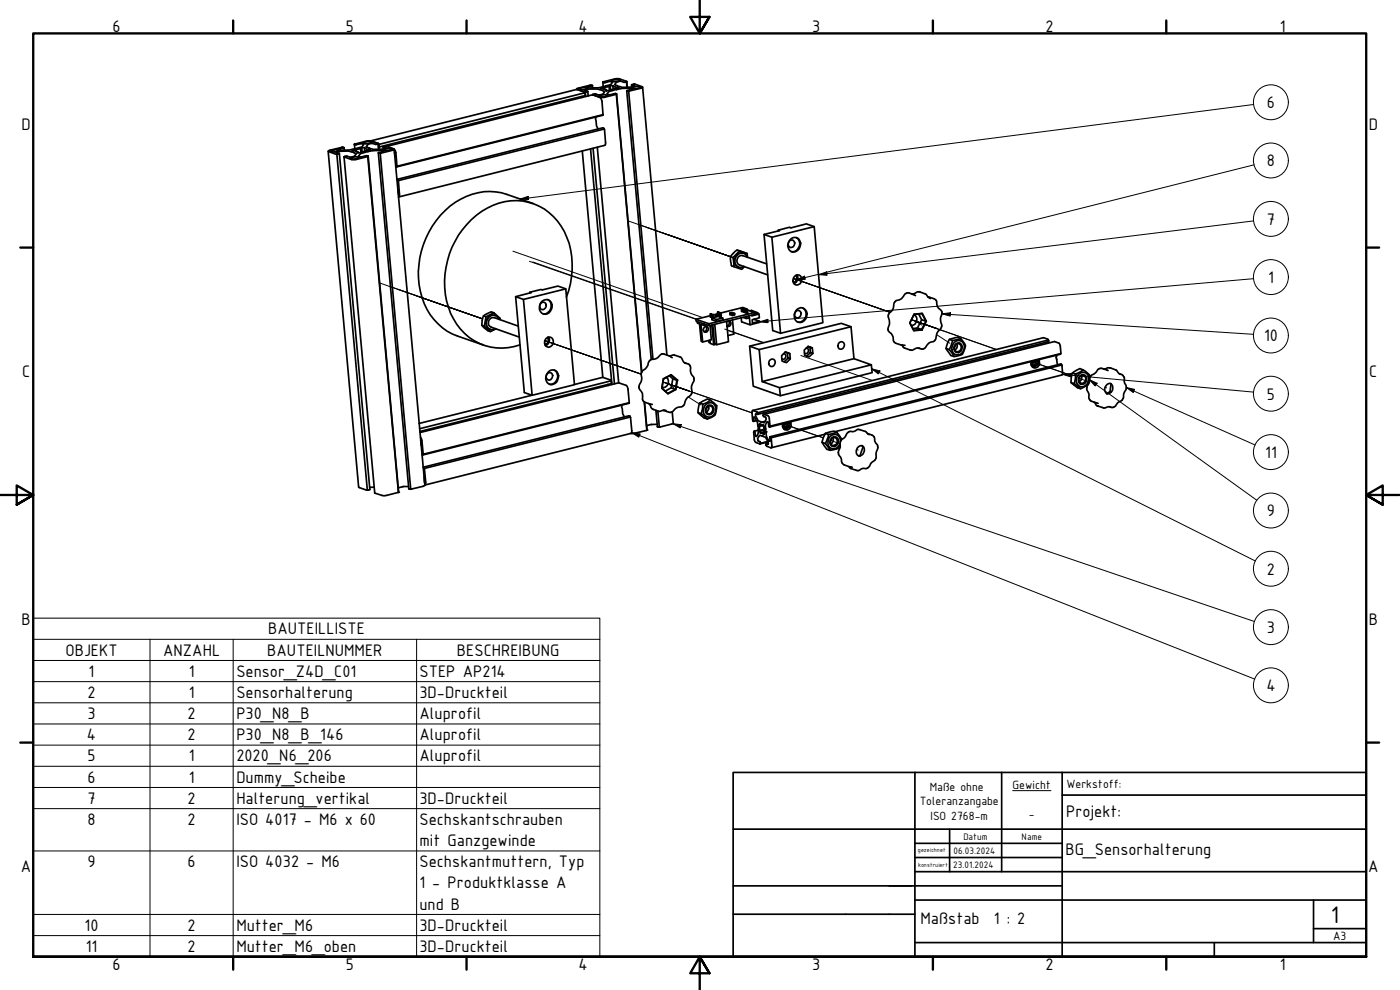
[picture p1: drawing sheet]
<svg xmlns="http://www.w3.org/2000/svg" width="420mm" height="297mm" viewBox="0 0 420 297" stroke-linecap="round" stroke-linejoin="round" font-family="sans-serif">
<g fill="none" stroke="#000" stroke-width=".3">
<path d="M153.9 75.4l57 19.9M158.9 78.4l50 17.4M159.9 78.6l49.1 17.1M188.5 66.3l5 1.7M191.5 67.3l27.7 9.7-18.7-6.6M113.9 84.9l5 1.8M116.9 85.9l27.9 9.8M119.1 86.7l25.7 9M126.2 89.2l18.6 6.5M217.5 98.7l11.7 4.1M218.2 97.8l.4 .2M218.3 99.1l10.7 3.8"/>
<path d="M238.1 83.6l29 10.1M273.6 95.9l7.6 2.7-6.6-2.3M273.6 95.9l7.8 2.8-6.5-2.3 1.7 1.1M273.6 95.9l25.5 9M163.6 102.2l28.8 10.1M198.9 114.6l7.7 2.7-6.6-2.3M198.9 114.6l8 2.7-6.6-2.3 1.9 1.3M198.9 114.6l26.8 9.3M206.6 119.1l3.8 2.4M240.3 106.7l21.5 7.5M281.1 100.4l4 2.6M286.5 103.9l.3 .2"/>
<path d="M309.6 108.5l12 4.2M324.2 113.7l-.4-.2 3.2 1.1M331.7 116.2l.4 .2M212 122.5l.3 .2M235 127.2l12.1 4.2M249.6 132.3l-.3-.2 2.8 1M257.1 134.9l.5 .2"/>
</g>
<!-- layer: Sichtbar (ISO) -->
<g fill="none" stroke="#000" stroke-width=".51">
<path d="M173 26.7l.1 .1M173.7 26.7l1.2-.4 1.4 .2-1.4 .5zM174.6 28.9v.4M175.4 27.6l.2-.1 .2 1.4M175.4 27.6l.1 .3M175.4 27.6l-2.4-.8-61.7 15.5M175.6 27.5l.8-.1-.8-.4 1.1-.3h2.7l2.1 .7a2.04 2.04 0 0 1-2.9 .8l-.7 .2M176.4 27.4l.1 1.4M177.8 25.7l.1 .7M177.9 28.4l2.1 .8M177.9 28.4l-61.9 15.5M177.9 28.4h.1"/>
<path d="M178.8 35.2l-.1 .5 .2 .5a3.5 3.5 0 0 0 .6 2.5M179.8 28.8l1.4-.4 1.2 .3-1.2 .4zM180 29.2l.7 1.1 .3 4.1-61.9 15.5M180.5 26.7v-.4h.9l.1 .5M180.5 26.3l-.3 .4 1.8 .2M180.8 34.5l-61.8 15.6M180.9 24.7l.6 .1 1.4-.4 .9 .3a2.69 2.69 0 0 1-2.3 1.2l-.5 .1a8.1 8.1 0 0 1-4 .4l-.8-.3 1.6-.5h-.8l-3.9 1.1 2.3 .9M180.9 24.7h.1M180.9 24.7l.1 1.3M181 24.6h.1M181.3 38.7l-.4-.4-61.8 15.5 .3 .4 61.9-15.5 .1 .1 .3 4-.2 .8-61.9 15.5 .3-.8-.5-4.1M182.8 26l-1.4 .3"/>
<path d="M183.1 25.7h.9v1.1M183.2 26.9l-.1-1.2-.3 .3 .1 1.1M183.6 24.1l1.4-.3 1.1 .3-1.4 .4zM184 26l.8 .2M184.8 26.5v-.3l.9 .1-.2 .2-2.4 .4-.3 .3h-.9l.1-.3 .1 .3M184.9 28.2h.1M184.9 28.2v.1M184.9 28.3l-3.5 .9h-1.4M185 28.3l7.5 83.4M185 28.2h.1M185 28.2l7.6 83.4M188 24.5l-.6 .2a2.03 2.03 0 0 0-2.9 .7l2.2 .8 2.6-.1 1.1-.3-.9-.4 1.1-.1 2.2 .8-.4 .4-3.6 .9-.6-.2 1.5-.5-.5-.2a8.3 8.3 0 0 0-4.2 .4l-.6 .1a2.69 2.69 0 0 0-2.3 1.2h.1a2.45 2.45 0 0 0 2.2-.1l.6 .1"/>
<path d="M188 24.6l.2 1.5M188.1 24.4l-2.2-.7-1-.1-3.9 1M188.1 24.4l-.1 .1M188.1 24.4l.2 1.7M188.1 27.2l7.4 80.7M188.7 27.3l7.3 80.5M189.5 25.4l.1 .7M189.7 26.3l1.4-.4 1.1 .3-1.7 .5zM192.8 26.1l7.4 80.4M98.5 45.4l9.1 100.8 2.5 .9-9-100.9 .8-.1-1-.4 1.2-.3 2.5-.1 2.3 .8a2.04 2.04 0 0 1-2.9 .7l-.6 .2M99.2 45.3l1.4-.4 1.1 .3-1.7 .4zM101.9 46.1l9.1 100.8-.8 .1"/>
<path d="M103.3 44.3l-.7-.1-3.6 .9-.5 .3 2.6 .8M103.3 44.3v.7M103.4 47h.1M105.3 47.4l1.1-.4 1.4 .3-1.4 .4zM105.9 45.3v-.3l1-.1v.6M105.9 45l-.2 .3h.9l.8 .3M106.4 43.4h.5a2.56 2.56 0 0 1 2.3-.1l-.7 .8-2.1 .5a8.3 8.3 0 0 1-4.2 .4l-.5-.2 1.6-.5M106.4 43.3v.1M106.4 43.4l.1 1.2M106.4 43.3h.1M108.2 44.6l-1.3 .3M108.6 44.4l.9-.1v1.1"/>
<path d="M108.6 45.6v-1.2l-.4 .2 .1 1.2M109 42.8l1.2-.3 1.3 .2-1.4 .5zM109.4 44.6l.8 .3M110.2 45.2v-.3h.9l-.2 .3h-1l-1.6 .6h-1l.1-.2v.2M110.4 46.9l-3.9 1h-1l-2.1-.9M110.4 46.9l9.2 100.9-4.3 1-2.8-.9-9.2-100.8M110.5 46.8l-.1 .1M110.5 46.8l9.1 100.9M113.5 43.2l-.5 .1a2.28 2.28 0 0 0-3.1 .8l2.1 .7h2.9l1-.3-.9-.4M113.5 43.2l.1 1.6M113.5 43l-2.8-.8-4.3 1M113.5 43v.2"/>
<path d="M113.5 43.1l.1 .3 62-15.5v.8l-61.9 15.4M113.5 43.1l.2 1.7M113.6 43.4l.1 .7M114.1 46l-.6-.2 1.6-.5-.5-.2-2.9 .1-1.9 .4a2.64 2.64 0 0 0-2.2 1.2l.5 .3 1.8-.4 .6 .1M115 44.1v.7M115.2 44.9l1.3-.3 1.1 .3-1.4 .4-1-.2zM116 43.9l-1 .2M116 43.9l2.3 .9-.2 .2-4 1 9 100.8-.4-.1-9.2-100.9M118.3 44.8l.5 1 .3 4.1M118.3 44.8l9.2 100.8M118.4 45.6l.2 1.6M118.8 50l.2 .1"/>
<path d="M119.1 49.9l-.1 .2M119.4 56.7l.2 1.6M174.8 45.3l6.1 67.9M177.2 44.7l6.4 70.7M178 44.5l6.4 70.7M179.3 44.2l6.4 70.7M160 61.1l-7.9-2.8a18.8 18.8 0 0 0-19.9 6.3 25.6 25.6 0 0 0-4.1 28.2 17.5 17.5 0 0 0 9.2 8l7.9 2.8M221.2 75l.7 .3M223.1 76a2.23 2.23 0 0 0-2.6 1.4 2.23 2.23 0 0 0 1.2 2.8M223.4 80l-.8 .8-2.3-.7M224.2 77.1a1.85 1.85 0 0 0-1.9-1.2 1.85 1.85 0 0 0-1.6 1.6 1.83 1.83 0 0 0 .3 2.2 1.83 1.83 0 0 0 2.2 .2M224.2 76.1l-3-1.1-1.1 1a1.8 1.8 0 0 0-.8 2.3l.2 1.4 .8 .4-.3-2.8-.8-.3"/>
<path d="M224.3 77.2l-.1-1.1-2.3-.8-1.9 2M229.3 70.3l2.3 .9 2.7 28.8M230.1 79.2l-7.2-2.5a1.5 1.5 0 0 0-1.6 1 1.5 1.5 0 0 0 .6 1.8l8.5 3M233.6 69.1l.3 .1-4.6 1.1 2.6 28.9 2.4 .8 12.7-3.2-2.7-28.8-2.3-.8-4.6 1.2-.5-.2-3.3 .9v.2M237 72.2a1.07 1.07 0 0 1 1.6 .7 1.07 1.07 0 0 1-1 1.3 1.08 1.08 0 0 1-1.1-.8 1.08 1.08 0 0 1 .5-1.2zM237.4 71.7a1.85 1.85 0 0 1 2.4 .1 1.85 1.85 0 0 1 .2 2.4 1.88 1.88 0 0 1-2.6 1.3 1.88 1.88 0 0 1-.7-2.8zM239 71.3a2.28 2.28 0 0 1 .9 2.7 2.28 2.28 0 0 1-2.4 1.5M244.3 68l-12.7 3.2M144.6 97.6l.8 .3M145.1 94.8l.8 .2M148.2 93.8l-2.3 1.2-.5 2.9 1.8 1.6M148.6 94.7a2.23 2.23 0 0 0-2.6 1.4 2.23 2.23 0 0 0 1.1 2.8"/>
<path d="M149.6 95.7a1.8 1.8 0 0 0-1.9-1.2 1.8 1.8 0 0 0-1.6 1.6 1.83 1.83 0 0 0 .3 2.3 1.83 1.83 0 0 0 2.3 .2M150 95.9l.1-.4-1.9-1.7a2.8 2.8 0 0 0-3.5 3l-.1 .8 1.8 1.6 .8 .3 1.6-.8M154.7 89l2.4 .8 2.6 28.8M155.5 97.8l-7.2-2.5a1.52 1.52 0 0 0-1.7 1 1.52 1.52 0 0 0 .8 1.9l8.4 2.9M159 87.7l.4 .1-4.7 1.2 2.7 28.8 2.3 .8 12.7-3.2-2.6-28.7-2.4-.9-8.4 1.9v.2M162.5 90.9a1.03 1.03 0 0 1 1.4 .4 1.03 1.03 0 0 1-.5 1.4 1.02 1.02 0 0 1-1.4-.5 1.02 1.02 0 0 1 .5-1.3zM162.8 90.3a1.86 1.86 0 0 1 2.4 .1 1.86 1.86 0 0 1 .3 2.4 1.91 1.91 0 0 1-2.6 1.3 1.91 1.91 0 0 1-.8-2.8zM164.4 89.9a2.34 2.34 0 0 1 .9 2.7 2.34 2.34 0 0 1-2.4 1.6M169.8 86.7l-12.7 3.1M170 89.1a23.5 23.5 0 0 0-2.7-22.8 16.5 16.5 0 0 0-22.6-2.9 25.8 25.8 0 0 0-9.4 30.7 16.4 16.4 0 0 0 20.7 9.4M208.9 95.8v.6l4 1.3-.1-.6M209.2 96.5l.1 .5 .6 .1 .5 5.3 .5 .2-.5-5.3 .9 .3v-.4"/>
<path d="M211.9 98l.2 .5a.89 .89 0 0 1-.8 1.1M212.1 97.5l-.8 .1M213.1 97.7l.4 4.3-2.6 .6M213.2 94.2h.3zM213.2 94.7l-4.3 1.1M213.5 94.2v1h-.3v-1M213.6 95.4l1.9-.5 1.4 .5 .1 .6-1.9 .4-1.4-.5-.1-.5 1.4 .5 .1 .5M213.6 97.5l.6 5.9 .2-.2M213.8 94.4h.3zM213.8 94.5l-.2 .1M213.8 94.4l.1 .9M214.2 94.4v.8"/>
<path d="M214.5 97.3l.6 6.1-.7-.2-.5-5.7M214.8 94.4h.3zM214.8 94.4l.1 .6M215.1 94.4v.6M215.3 93.6l.2 1 .3-.1-.1-.9M215.4 93.6h.3zM215.4 94.2l-1.2 .3M215.9 94.2h.3zM215.9 94.2l.1 .9M216 93.8l.3 .1zM216 94l-.2 .1M216 93.9v.2"/>
<path d="M216.2 94.2l-.1 .9M216.3 93.8l.2 1-.3 .1M216.9 95.4l-1.9 .5M218.1 96.4l.5 6.1-3.5 .9M218.4 96.4l-.3 .2M218.7 96.3a.87 .87 0 0 1 .6 1 .87 .87 0 0 1-1.1 .6M218.7 96.3a.97 .97 0 0 1-.5 1.5M219 93.9l.7-.1 .8 .2M219.8 94.2l-.8-.3 .1 .5 .7 .3 .7-.2v-.5l-.7 .2v.5M219.8 96l.4 4.3-1.8 .4M222.4 92.4l.2 1.1 .2-.1v-1M222.4 95.4l.2 1.2 2.5 .9-.3-2.1"/>
<path d="M222.5 92.4h.3zM223 92.6l.1 1h.3l-.1-1M223 92.6h.3zM223 95.2l1 .4M223.5 92.8h.3zM223.5 92.8l.1 1h.2v-1M224 93l.2 1h.2l-.1-1 2.1 .8-13.6 3.3-3.9-1.3M224 93l.3-.1zM224.2 92.9l-.4-.1h.4l-1.3-.5-6.6 1.6M224.2 92.8l.1 .1M224.6 95.4l-.1 .1M224.7 94.8l.1 .6-.8 .2-.1-.6"/>
<path d="M225.1 93.3l.5-.2 1.8 .7-1 .2M225.6 94.5v.3l2.2-.6 .1 1.2-2.2 .5 .1 1.1 2.2-.6v.3l-2.9 .8M226.3 95.8l1.7 .6M226.4 93.8l.1 .5-13.6 3.4M227.4 93.8v.3l-.9 .2M227.4 94.1l.4 .1M238.5 82.9a1.42 1.42 0 0 1 2.1 .5 1.42 1.42 0 0 1-1 2 1.41 1.41 0 0 1-1.6-.8 1.41 1.41 0 0 1 .5-1.7zM238.8 82.7a1.27 1.27 0 0 1-.7 2.1M239 93.3a1.07 1.07 0 0 1 1.4 1.1 1.07 1.07 0 0 1-1.6 .8 1.24 1.24 0 0 1 .2-1.9zM239 82.5a1.71 1.71 0 0 1-.8 2.4M239.1 84l.2 .1M239.1 82.5a1.7 1.7 0 0 1-.8 2.6"/>
<path d="M239.3 92.8a1.89 1.89 0 0 1 2.4 .1 1.89 1.89 0 0 1 .3 2.4 1.91 1.91 0 0 1-2.6 1.3 1.91 1.91 0 0 1-.8-2.8zM240.9 92.4a2.32 2.32 0 0 1 .9 2.7 2.32 2.32 0 0 1-2.4 1.5M255.4 98l-27.6 6.9M273.6 88.2l.7-.1 1-.5h.7l1.9 .7 .7 .9 .6 .4M274.3 94.5l.3 .1M274.3 94.3l2.5-.3 1.2 2.4-1.3 2.6-2.4 .2-1.3-2.3zM274.5 94.5a1.7 1.7 0 0 1 .6 1.9 1.7 1.7 0 0 1-1.6 1.2h.1M274.8 88.7l-2.4-.8-.9 .4-.4 .6a2.38 2.38 0 0 1-2.1 1.3 4.1 4.1 0 0 0-1 2.6l-.2 .3a2.05 2.05 0 0 0-.9 3v1.4a1.66 1.66 0 0 0 .6 2.6 2.71 2.71 0 0 1 .6 2.1l.2 .3a3.2 3.2 0 0 0 2.5 1.1h.8M275.3 98.4l1.3 .5-2.3 .2M275.7 94.2l.9 1.7-1.3 2.5-1.4 .2M276.7 94.1l-2.4 .2-1.3 2.6 1.3 2.3M276.8 94l1.1 2.4-1.3-.5"/>
<path d="M278 96.4l-1.4 2.5 .1 .1M278.4 89.1a3.7 3.7 0 0 1 2.5 1l.2 .3a2.57 2.57 0 0 0 1.3 2.7l.3 .7a5.1 5.1 0 0 0-.1 4l-.2 .7a4.4 4.4 0 0 0-1.7 3.4 1.37 1.37 0 0 1-1.4 .8l-1 .8a1.74 1.74 0 0 1-2.7 .9M159.6 118.6l-33.8 8.4M164 101.5a1.42 1.42 0 0 1 2.1 .6 1.42 1.42 0 0 1-1 2 1.42 1.42 0 0 1-1.6-.8 1.42 1.42 0 0 1 .5-1.8zM164.3 101.3a1.26 1.26 0 0 1-.8 2.1M164.5 101.2a1.62 1.62 0 0 1-.9 2.4M164.5 102.7h.3M164.6 101.1a1.67 1.67 0 0 1-.9 2.6M164.7 111.4a1.85 1.85 0 0 1 2.5 .1 1.85 1.85 0 0 1 .2 2.5 1.88 1.88 0 0 1-2.6 1.3 1.88 1.88 0 0 1-.8-2.9zM166.3 111a2.32 2.32 0 0 1 .9 2.7 2.32 2.32 0 0 1-2.4 1.6M180.9 113.2l2.4 .8v.3M180.9 113.2l-8.5 2.2"/>
<path d="M182.4 115.3l.1 .4M185.7 114.9l2.2 .7 .4 .5 .5 4.7M185.7 114.9l-59.7 14.9M198.6 116.4l1.8 1.6M198.7 116.1l.3 .2M199.1 113.7l2.3-1.3 1.9 1.6-.5 2.9-2.3 1.3-1.9-1.7zM199.1 113.7l-.5 2.8M200 113.2a1.73 1.73 0 0 1 .5 1.9 1.73 1.73 0 0 1-1.6 1.2M200 113.2v.1M200.9 112.8l1 .9-.5 2.7-1.8 .9M201 106.9l.7-.3a3.3 3.3 0 0 1 2.6 .6l.4 .5a1.64 1.64 0 0 0 1.2 1.4M201.4 112.5l-2.3 1.2"/>
<path d="M201.4 112.4l1.7 1.7 .2-.1M201.7 107.3l-2.6-1.1h-.5l-.6 .5a2.47 2.47 0 0 1-2.5 1.1l-.8 .8a3.6 3.6 0 0 1-1.9 2.7l-.4 1a3.6 3.6 0 0 1-.6 3.3v.8l.3 .6a2.99 2.99 0 0 1 .7 2.7l.7 1 2.3 .6M201.9 113.7l1.2 .4-.4 2.7-1.3-.4M202.8 116.9l-2.3 1.3M205.4 108.8l1.4 .5 .5 .9-.1 .7a2.84 2.84 0 0 0 1 2.3 4.2 4.2 0 0 1-.7 2.7v.4a2.06 2.06 0 0 1-1.1 2.9l-.4 .5a4 4 0 0 1-1.5 2.4h-.3a2.66 2.66 0 0 0-2.3 1.4l-.9 .2-1.9-.6M212.7 102.2v.5l.5 .2M213 102l.2 1 1 .4M225 103.9l2.8 1 .9 9.6M228.7 114.5l27.6-6.9 5.2 1.9-27.6 6.8zM230.9 108.3a.99 .99 0 0 1 1.5-.4 .99 .99 0 0 1 0 1.6 .98 .98 0 0 1-1.4 .2 .98 .98 0 0 1-.1-1.4zM235.1 106.2a.79 .79 0 0 1 .7 1 .79 .79 0 0 1-1.2 .4M235.7 105.6l.6 .2"/>
<path d="M236.3 105.8l.7 .3 .2 1.6-.7-.2zM236.5 107.5l-1.2 1.1M237 106.1l-1.3-.5-1.1 1.1 .1 1.6 1.3 .5 1.2-1.1M241.9 104.4a.79 .79 0 0 1 .7 1.1 .79 .79 0 0 1-1.2 .4M242.5 103.9l-1.1 1.1 .1 1.6 1.3 .5 1.2-1.1M243.1 104.2l.7 .2 .2 1.6-.8-.2zM243.1 104.2l-.6-.3 1.3 .5M243.2 105.8l-1.1 1.1M251.7 103a1.04 1.04 0 0 1 1.6 0 1.04 1.04 0 0 1-.4 1.6 .99 .99 0 0 1-1.3-.2 .99 .99 0 0 1 .1-1.4zM256.3 107.6l-.9-9.6-2.9-1-27.5 6.9 1.1 12 8.1 2.8M261.5 109.5l.2 2.3-27.5 6.9-.3-2.4M270.7 103.6l.5 .7 2 .7a1.35 1.35 0 0 0 1.4-.4l1-.2 .4 .1"/>
<path d="M283.9 104.6l1 .3M284.9 101.8l1 .4M285.9 102.2l2.5-.6 .4 .6a2.32 2.32 0 0 1 .6 2.9 1.62 1.62 0 0 1-1.7 1.6l-1.4 .3-1.4-2.1zM286.2 103a1.81 1.81 0 0 1 2.4-.6 1.81 1.81 0 0 1 .7 2.4 1.89 1.89 0 0 1-2.5 1.6 1.89 1.89 0 0 1-.9-2.8zM287 103.3a1.17 1.17 0 0 1 1.6 .8 1.17 1.17 0 0 1-1.1 1.4 1.17 1.17 0 0 1-1.2-.9 1.17 1.17 0 0 1 .7-1.3zM287 103.1a1.33 1.33 0 0 1 1.7 .4 1.33 1.33 0 0 1-.2 1.8 1.32 1.32 0 0 1-2 .1 1.32 1.32 0 0 1 .1-2zM287.1 103.2a1.36 1.36 0 0 1-.6 1.8M288.4 101.6a4.1 4.1 0 0 0-3.5 .2l-1 2.8 1.5 2.1 .9 .3M309.9 108.9l-.3 .8 .5-.3 .1 .3h.6M310.1 110.2h.1M310.1 108.3l-.2 .6M311.4 108l.2 .5-.2 .6"/>
<path d="M311.4 109.5l-1.1 .6 .5-.4M311.4 109.1v.4M311.4 109.1l-1.3 .3M311.4 109.5l-.6 .2M311.5 108.3l-1.4 .3M311.6 108.5l-1.7 .4M311.8 107.9a1.61 1.61 0 0 1-.1 1.7 1.61 1.61 0 0 1-1.5 .7 1.22 1.22 0 0 1-.6-1.9M314 102.7l.1 .3M314.6 102l-.1-.2-1.4-.5-87.2 21.9M317.1 106.6l-.1 .8 .5 2.1M318.3 106.1v.2l-87.4 21.8M318.6 109.5l-.2-.3-87.3 21.8"/>
<path d="M321.4 114.8l1 .3M321.8 111.9l1 .4M322.8 112.3l2.3-1.3 1.9 1.4-.1 1.5a1.83 1.83 0 0 1-1.3 2.1l-1.3 .6-1.9-1.5zM323.8 112.2a1.8 1.8 0 0 1 2.3-.2 1.8 1.8 0 0 1 .7 2.1 1.9 1.9 0 0 1-1.7 1.9 1.9 1.9 0 0 1-2.1-1.4 2.76 2.76 0 0 1 .8-2.4zM324 112.9a1.25 1.25 0 0 1 1.8-.2 1.25 1.25 0 0 1 .2 1.7 1.26 1.26 0 0 1-1.8 .8 1.26 1.26 0 0 1-.4-1.9zM324.5 112.7l.2 .4a1.52 1.52 0 0 1-.8 1.4M325.1 111l-1-.4-.7 .3a2.51 2.51 0 0 0-2 3.1v.8l1.9 1.5 1 .3M331.2 110.7l1-.3a3.3 3.3 0 0 1 2.6 .6l1.4 1.3M332.5 111.2l-2.1-.7-.7 .2a5.3 5.3 0 0 1-2.3 2.1l-.2 .3a5.2 5.2 0 0 1-1 3.1l-.1 .5a4.5 4.5 0 0 1 .8 3l.4 .6 2.3 .7M333.1 117.5l.3 .2M333.3 115.1a1.7 1.7 0 0 1 .6 1.9 1.7 1.7 0 0 1-1.7 1.2M333.4 115.2l-.3 2.3-.9 .6"/>
<path d="M333.4 115.1a1.65 1.65 0 0 0-1.7 1.1 1.65 1.65 0 0 0 .7 2M335.9 112.1a1.63 1.63 0 0 1 1.5 2.1v.5a2.45 2.45 0 0 1-.1 3.3l-.1 .5a2.09 2.09 0 0 1-1.7 2.3 1.89 1.89 0 0 1-2.5 1.3M125.9 128.6l57.6-14.3v.8l-57.5 14.4M126.2 131.2l.4 .6 .3 4.5M126.2 132l.2 1.6M126.9 136.3l-.3 .1M186.6 121.5l.2 1.1a3.2 3.2 0 0 0 .6 2.5M188.7 120.8v.2l-61.8 15.5M188.8 120.8h.1M188.8 120.8l-61.9 15.5M189 124.9l-.3-.1-61.7 15.5 .3 .3 61.9-15.4 .4 4.1-.2 .7-61.9 15.5M189 124.9l.1 .1"/>
<path d="M189.1 125v.1M193.4 120.6l.7 8.5M193.4 120.6l.7 8.4M194.1 129.1l-3.9 .9h-.9M194.7 121.1l.8 1.4 .6 .4 1.6 .5 1.4-.4 .8 .2M196.8 123.1l.5 5h.6M197.2 127.3l-1.8 .1-1.3 .3M197.4 123.3l.5 4.8M201.7 123.6l.4 3.4-4.2 1.1M209.5 123.8l.9 .3M209.9 121l1 .3M210.9 121.3l2.3-1.2 1.1 .9a1.51 1.51 0 0 1 .6 2.2 2.08 2.08 0 0 1-1.9 2.3l-.7 .2-1.9-1.6z"/>
<path d="M211.5 121.7a1.89 1.89 0 0 1 2.8-.5 1.89 1.89 0 0 1 .3 2.7 1.84 1.84 0 0 1-2.6 1.1 1.84 1.84 0 0 1-.7-2.6zM212.2 122a1.35 1.35 0 0 1 2 .4 1.35 1.35 0 0 1-.8 1.9 1.34 1.34 0 0 1-1.7-.6 1.34 1.34 0 0 1 .5-1.7zM212.2 122.2a1.05 1.05 0 0 1 1.6 0 1.05 1.05 0 0 1-.2 1.5 1.05 1.05 0 0 1-1.6 0 1.05 1.05 0 0 1 .2-1.5zM212.6 121.8a1.36 1.36 0 0 1-.6 1.9M213.2 120.1l-.9-.4-1.3 .6a1.69 1.69 0 0 0-1.4 2.1 1.47 1.47 0 0 0 .7 2.2l1 .8 1 .3M226.2 126.4v-1.2h.3a4.1 4.1 0 0 1 1 2.7v.9a2.21 2.21 0 0 1-.5 2.2l-.3-.2-.3-1.4-.1 .2M226.3 129.6l.3 2.8 1.5 .8M226.3 129.6h.1M227.1 126.2l-.9 .2M227.3 123.9l87.4-21.8-.1 .4-87.2 21.8M227.5 129.1l-1.2 .3M227.8 127.6l.6-.2 .5 .3"/>
<path d="M227.8 127.6l.2 .3 1.1-.3-.2 .1M228 127.9l.1 1.2M228 129.4l.3 .6 .1-.2 1-.2M228.1 133.1v.1M228.2 133l-.1 .1M228.2 133v-.4l-.7-.3-.1-.6 .6-1.1 .9 .1 .1 .3 .8 .3 .8 1.5v.5l-.7-.2M228.4 127.4l-.4-.3-.2 .5M228.4 129.8l.3 .2h.4M228.9 127.7l.1-.2 .4 .6v1.5M228.9 130.7l-.3 .1M229.1 124.5v.4l.6 .2 .2 .7-.5 1.1-.9-.1-1-.6-.7-1.3v-.7l.6 .1-.1-.7-1.4-.4-.2 .3 .2 2.5 .3 .4M229.2 124.4l-.1 .1"/>
<path d="M229.2 124.3l1.2 .4 .4 .3 .3 2.8M229.2 124.3l-.1 .2M229.2 124.3l87.3-21.8 1.4 .5 .2 .5 .2 2.6-87.2 21.8M229.4 129l-1.4 .4 .1-.3M229.4 129.6l.1 .4-.2 .4-.2-.4 .4-.1M229.4 128.8l-1.3 .3M229.6 126.4l-.9 .3M230.4 132.4l-2.2 .6M230.5 132.6l-2.4 .6M230.6 133l-.7 .1M230.9 128.1l-.2-.3-.1-.9-.3-.4a1.96 1.96 0 0 0-.5 2.3l-.1 .3a3.9 3.9 0 0 0 1.3 3.3v-1.2l.2-.1M231.1 127.9l-.2 .2"/>
<path d="M231.1 127.8v.1M231.2 131.1l.1 .1M231.3 131.2l.2 .3 .1 2.7-.3 .2-1.2-.5-.2-.3v-.5M235 127.1l-.2 .7 .2 .5M235.3 127.6l-.4 .7M235.5 128.8h.1M235.6 127l-.3 .6M236.2 128.3l-.6 .1-.1-.3-.5 .2M236.9 126.7v1M236.9 127.7v.4l-1.2 .7 .5-.5M236.9 127.7l-1.4 .4M236.9 128.1l-.7 .2"/>
<path d="M237 126.9l-1.4 .3M237 127.1l-1.7 .5M237.2 126.5a1.55 1.55 0 0 1 0 1.8 1.55 1.55 0 0 1-1.6 .7l-.6-.7M246.7 132.7l1 .4M247.6 130.3l-16.1 4.1M247.7 130l-1 2.7 1.5 2.1 .9 .3M247.7 130l1 .4M249.4 131.8a1.12 1.12 0 0 1 1.9 .2 1.12 1.12 0 0 1-.9 1.7 1.1 1.1 0 0 1-1.1-.6 1.1 1.1 0 0 1 .1-1.3zM249.7 131.2a1.27 1.27 0 0 1 1.6 .2 1.27 1.27 0 0 1 .2 1.6 1.32 1.32 0 0 1-2 .8 1.32 1.32 0 0 1-.1-2.2zM249.9 131.4a1.36 1.36 0 0 1-.6 1.8M250.6 129.5l68.1-17 .2-.3-.2-2.6-87.4 21.8M251.1 129.7a4.4 4.4 0 0 0-3.4 .3"/>
<path d="M252.2 132.6a1.84 1.84 0 0 0-1.4-2.3 1.84 1.84 0 0 0-2.2 1.6 1.88 1.88 0 0 0 1 2.7 1.88 1.88 0 0 0 2.5-1.5M252.5 131.9l-1.4-2.2-2.4 .7-1 2.7 1.4 2 1.3-.2a1.52 1.52 0 0 0 1.8-1.5M258.1 136.8h.1M258.7 133.7a1.7 1.7 0 0 1 .6 1.9 1.7 1.7 0 0 1-1.6 1.2M258.8 133.8l.2 .3-.9 2.7h-.2M258.8 133.8a1.65 1.65 0 0 0-1.7 1.1 1.65 1.65 0 0 0 .7 1.9M259 134.1l.2 .1M260.3 130l1.4 .5a2.02 2.02 0 0 1 .9 2.1 2.36 2.36 0 0 1 .4 3.2l-.1 .5a2.05 2.05 0 0 1-1.4 2.6l-.9 1.4a1.13 1.13 0 0 1-1.4 .2l-.8 .2a1.25 1.25 0 0 1-1.5 .4l-1.6-.5-.5-.6M260.9 130.4l-.9-.8-2-.7a1.28 1.28 0 0 0-1.4 .4l-.8 .2a1.53 1.53 0 0 0-2 1.3l-.2 .4a2.45 2.45 0 0 0-1.4 3 2.25 2.25 0 0 0 .2 3.3l.4 1.5a3.2 3.2 0 0 0 2.5 1.1l.5 .1M328.3 120.6l.5 .7a2.99 2.99 0 0 0 2.5 1.1l1.3-.4 .6 .1M112.3 146.2h-1.4M122.6 146h-1.6l-1.5 .4"/>
<path d="M127.3 143.1l.1 1.6M127.3 140.6l.5 4.1-.4 .8M127.5 145.6l-.5 .3-3.7 .8"/>
<circle cx="211.9" cy="98.8" r=".84"/>
<circle cx="164.9" cy="113" r="1.06"/>
<circle cx="324.8" cy="113.9" r="1.15"/>
</g>
<g fill="#000">
<circle cx="177.9" cy="28.4" r=".25"/>
<circle cx="188.1" cy="24.4" r=".25"/>
<circle cx="113.7" cy="44.1" r=".25"/>
<circle cx="194.1" cy="129" r=".25"/>
<circle cx="229.9" cy="129.6" r=".25"/>
<circle cx="329.3" cy="121.8" r=".25"/>
<circle cx="119.6" cy="147.7" r=".25"/>
</g>
<!-- layer: Symbol (ISO) -->
<g fill="none" stroke="#000" stroke-width=".3">
<path d="M376.2 31.4l-220.1 28.3M156.1 59.7l2.4-.8 .1 1zM376.4 49.5l-128.4 32.2M376.2 66.3l-130.5 16.1M228 96.6l2.4-.8 .1 1zM239.1 83.9l2.3-1 .3 .9zM245.7 82.4l2.4-.8 .1 1zM245.7 82.3l-6.6 1.6M282.7 94.2l2.5-.4v1.1zM282.7 94.2l93.5 6.1M376.2 83.6l-148.2 13M261.6 110.7l2.5 .6-.5 .9z"/>
<path d="M261.6 110.7l115.1 57.6M318.9 112.3l2.5-.2-.1 1zM318.9 112.3l57.3 5.4M326.9 113.9l2.3 1.1-.5 .8zM326.9 113.9l50.3 36.2M338 116.3l2.5 .5-.4 1zM338 116.3l38.7 17.2M189.5 129.8l2.6 .4-.4 1zM189.5 129.8l187.1 74M201.9 127.1l2.6 .3-.3 1zM201.9 127.1l174.6 59.4M10 191.8v-6.3h170v6.3"/>
<path d="M10 191.8h170v6.4M10 191.8v95.3h170v-88.9M10 198.2h170M45 191.8v95.3M70 191.8v95.3M125 191.8v95.3M10 204.5h170M10 210.9h170M10 217.2h170M10 223.6h170M10 229.9h170M10 236.3h170"/>
<path d="M10 242.6h170M10 255.3h170M10 274.4h170M10 280.7h170"/>
<circle cx="381.4" cy="30.7" r="5.2"/>
<circle cx="381.4" cy="48.2" r="5.2"/>
<circle cx="381.4" cy="65.7" r="5.2"/>
<circle cx="381.4" cy="83.1" r="5.2"/>
<circle cx="381.4" cy="100.7" r="5.2"/>
<circle cx="381.4" cy="118.1" r="5.2"/>
<circle cx="381.4" cy="135.7" r="5.2"/>
<circle cx="381.4" cy="153.2" r="5.2"/>
<circle cx="381.4" cy="170.6" r="5.2"/>
<circle cx="381.4" cy="188.2" r="5.2"/>
<circle cx="381.4" cy="205.6" r="5.2"/>
</g>
<!-- layer: Rahmen (ISO) -->
<g fill="none" stroke="#000" stroke-width=".7">
<path d="M70 6.1v3.9M140 6.1v3.9M210 0v10l-2.9-4.9h5.8l-2.9 4.9 2.9-4.9M280 6.1v3.9M350 6.1v3.9M6.1 74.3h3.9M410 74.3h3.9M0 148.5h10l-5-2.8v5.7l5-2.9-5 2.9M420 148.5h-10l5-2.8v5.7l-5-2.9 5 2.9M6.1 222.8h3.9M410 222.8h3.9M10 287.1v-277.1h400v277.1h-400h400"/>
<path d="M70 287.1v3.8M140 287.1v3.8M212.9 292l-2.9-4.9 2.9 4.9h-5.8l2.9-4.9v9.9M280 287.1v3.8M350 287.1v3.8"/>
</g>
<!-- layer: Titel (ISO) -->
<g fill="none" stroke="#000" stroke-width=".51">
<path d="M220 231.8h190v55.3h-190zM274.6 231.8v55.3M300.6 231.8v29.7M318.8 238.6h91.2M318.8 231.8v55.3M220 248.8h190M274.6 253h44.2M274.6 257.3h44.2M285 248.8v12.7M220 265.8h98.8M220 274.3h54.6M274.6 270.1h135.4"/>
<path d="M274.6 261.5h135.4M394.2 278.6h15.8M394.2 270.1v12.7M274.6 282.8h135.4M364.4 282.8v4.3"/>
</g>
<path d="M303.9 237.2h11.5" fill="none" stroke="#000" stroke-width=".3"/>
<!-- layer: Symbol (ISO) -->
<path d="M156.1 59.7l2.4-.8 .1 1zM228 96.6l2.4-.8 .1 1zM239.1 83.9l2.3-1 .3 .9zM245.7 82.4l2.4-.8 .1 1zM282.7 94.2l2.5-.4v1.1zM261.6 110.7l2.5 .6-.5 .9zM318.9 112.3l2.5-.2-.1 1zM326.9 113.9l2.3 1.1-.5 .8zM338 116.3l2.5 .5-.4 1zM189.5 129.8l2.6 .4-.4 1zM201.9 127.1l2.6 .3-.3 1z" fill="#000"/>
<text font-size="7.7" x="399.4" y="276.8">1</text>
<g font-size="5.4">
<text x="33.8" y="9.6">6</text>
<text x="103.8" y="9.6">5</text>
<text x="173.6" y="9.6">4</text>
<text x="243.8" y="9.6">3</text>
<text x="313.8" y="9.6">2</text>
<text x="384.1" y="9.6">1</text>
<text x="380.2" y="32.4">6</text>
<text x="6.5" y="38.9">D</text>
<text x="410.8" y="38.9">D</text>
<text x="380.2" y="49.9">8</text>
<text x="380.2" y="67.4">7</text>
<text x="380.6" y="84.9">1</text>
<text x="379.3" y="102.4">10</text>
<text x="6.6" y="113.1">C</text>
<text x="410.9" y="113.1">C</text>
<text x="380.2" y="119.9">5</text>
<text x="379.7" y="137.4">11</text>
<text x="380.2" y="154.9">9</text>
<text x="380.2" y="172.4">2</text>
<text x="6.5" y="187.4">B</text>
<text x="80.5" y="190.4">BAUTEILLISTE</text>
<text x="380.2" y="189.9">3</text>
<text x="410.8" y="187.4">B</text>
<text x="19.6" y="196.7">OBJEKT</text>
<text x="49" y="196.7">ANZAHL</text>
<text x="80.2" y="196.7">BAUTEILNUMMER</text>
<text x="137.1" y="196.7">BESCHREIBUNG</text>
<text x="26.6" y="203.1">1</text>
<text x="56.6" y="203.1">1</text>
<text x="70.9" y="203.1">Sensor_Z4D_C01</text>
<text x="125.9" y="203.1">STEP AP214</text>
<text x="26.3" y="209.4">2</text>
<text x="56.6" y="209.4">1</text>
<text x="70.9" y="209.4">Sensorhalterung</text>
<text x="125.9" y="209.4">3D-Druckteil</text>
<text x="380" y="207.4">4</text>
<text x="26.3" y="215.8">3</text>
<text x="56.3" y="215.8">2</text>
<text x="70.9" y="215.8">P30_N8_B</text>
<text x="125.9" y="215.8">Aluprofil</text>
<text x="26.1" y="222.1">4</text>
<text x="56.3" y="222.1">2</text>
<text x="70.9" y="222.1">P30_N8_B_146</text>
<text x="125.9" y="222.1">Aluprofil</text>
<text x="26.3" y="228.5">5</text>
<text x="56.6" y="228.5">1</text>
<text x="70.9" y="228.5">2020_N6_206</text>
<text x="125.9" y="228.5">Aluprofil</text>
<text x="26.3" y="234.8">6</text>
<text x="56.6" y="234.8">1</text>
<text x="70.9" y="234.8">Dummy_Scheibe</text>
<text x="26.3" y="241.2">7</text>
<text x="56.3" y="241.2">2</text>
<text x="70.9" y="241.2">Halterung_vertikal</text>
<text x="125.9" y="241.2">3D-Druckteil</text>
<text x="320" y="245.2">Projekt:</text>
<text x="26.3" y="247.5">8</text>
<text x="56.3" y="247.5">2</text>
<text x="70.9" y="247.5">ISO 4017 - M6 x 60</text>
<text x="125.9" y="247.5">Sechskantschrauben</text>
<text x="125.9" y="253.9">mit Ganzgewinde</text>
<text x="319.8" y="256.4">BG_Sensorhalterung</text>
<text x="6.3" y="261.7">A</text>
<text x="26.3" y="260.2">9</text>
<text x="56.3" y="260.2">6</text>
<text x="70.9" y="260.2">ISO 4032 - M6</text>
<text x="125.9" y="260.2">Sechskantmuttern, Typ</text>
<text x="410.6" y="261.7">A</text>
<text x="125.9" y="266.6">1 - Produktklasse A</text>
<text x="125.9" y="272.9">und B</text>
<text x="25.4" y="279.3">10</text>
<text x="56.3" y="279.3">2</text>
<text x="70.9" y="279.3">Mutter_M6</text>
<text x="125.9" y="279.3">3D-Druckteil</text>
<text x="276.2" y="277.1">Maßstab</text>
<text x="298.3" y="277.1">1 : 2</text>
<text x="25.8" y="285.6">11</text>
<text x="56.3" y="285.6">2</text>
<text x="70.9" y="285.6">Mutter_M6_oben</text>
<text x="125.9" y="285.6">3D-Druckteil</text>
<text x="33.8" y="290.9">6</text>
<text x="103.8" y="290.9">5</text>
<text x="173.6" y="290.9">4</text>
<text x="243.8" y="290.9">3</text>
<text x="313.8" y="290.9">2</text>
<text x="384.1" y="290.9">1</text>
</g>
<g font-size="3.9">
<text x="279" y="237.2">Maße ohne</text>
<text x="303.9" y="236.7">Gewicht</text>
<text x="320" y="236.5">Werkstoff:</text>
<text x="276" y="241.7">Toleranzangabe</text>
<text x="308.7" y="245.5">-</text>
<text x="279.3" y="246.2">ISO 2768-m</text>
<text x="400.1" y="282">A3</text>
</g>
<g font-size="3">
<text x="286.2" y="256.2">06.03.2024</text>
<text x="289.1" y="252">Datum</text>
<text x="306.6" y="252">Name</text>
<text x="286.1" y="260.5">23.01.2024</text>
</g>
<g font-size="2">
<text x="275.5" y="255.5">gezeichnet</text>
<text x="275.5" y="260.1">konstruiert</text>
</g>
</svg>
